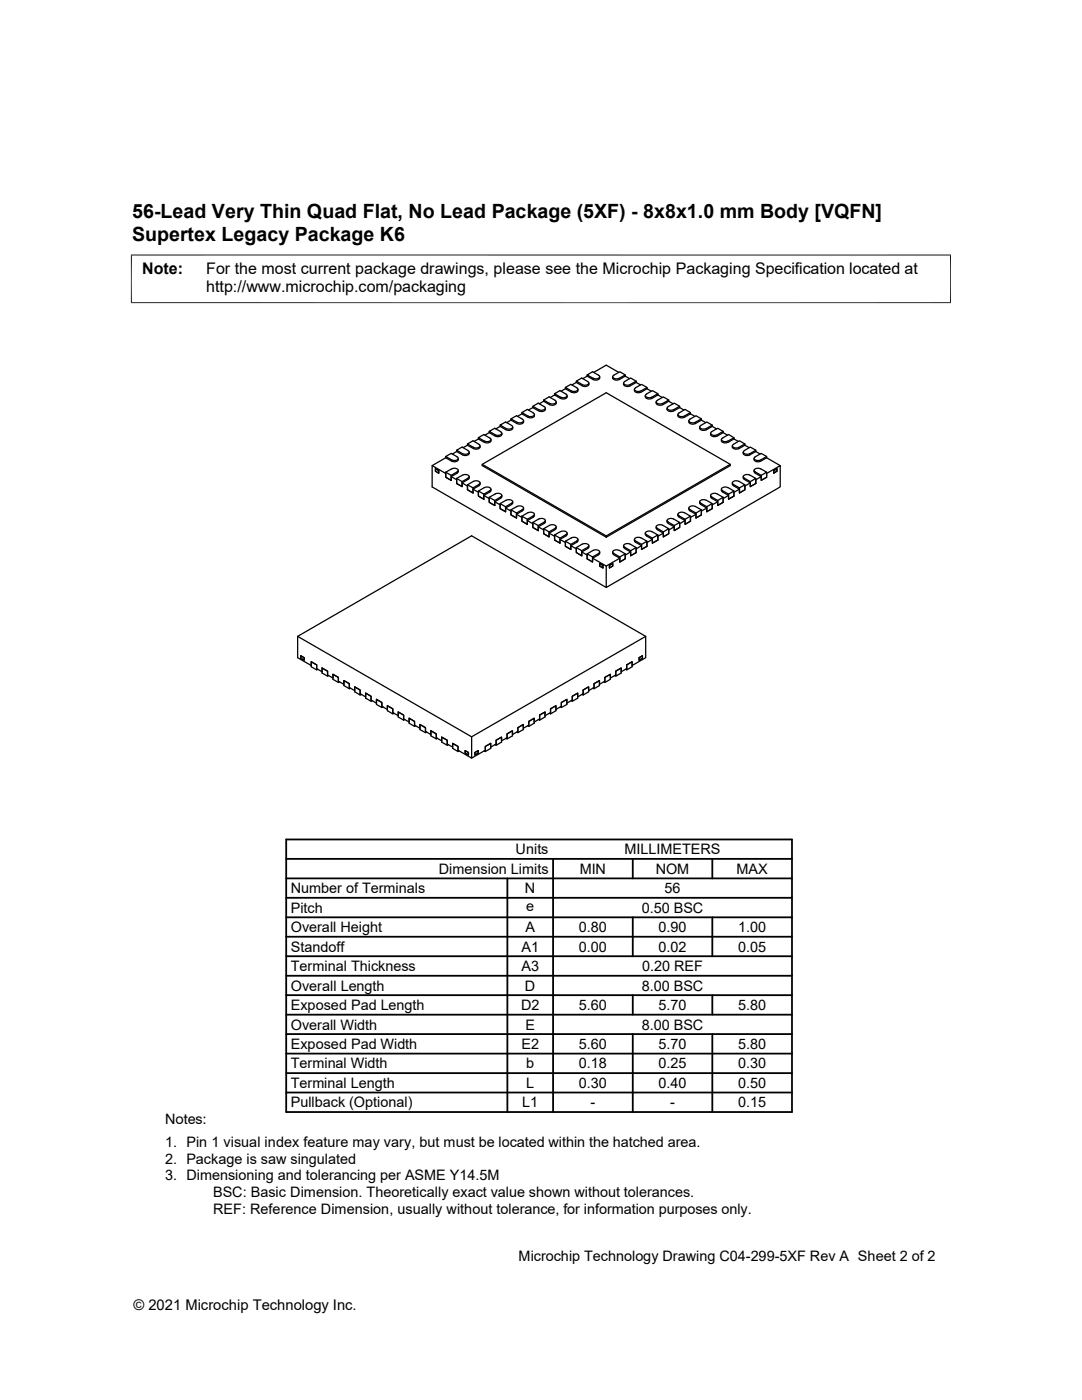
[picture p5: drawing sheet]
<svg xmlns="http://www.w3.org/2000/svg" width="216mm" height="279mm" viewBox="0 0 216 279" stroke-linecap="round" stroke-linejoin="round" font-family="sans-serif">
<g fill="none" stroke="#000" stroke-width=".25">
<path d="M108.5 79.8v.3M110.7 78.6v.2M110.7 78.8l1.2 .7a.81 .81 0 0 0 1.3-.5M110.7 78.8l-.9 .5M110.7 79.9a.38 .38 0 0 1 .3 .5 .38 .38 0 0 1-.5 .2l-.8-.1M110.8 79.9l-1.2-.7-1.1 .6 1.2 .7M112.8 77.3v.3M112.8 77.6l1.2 .7a.81 .81 0 0 0 1.3-.6M112.8 77.6l-.8 .5M112.9 78.6l-1.2-.6-1 .6 1.2 .6a.75 .75 0 0 0 1.2-.4l-.2-.1M115 76.3l1.2 .7a.81 .81 0 0 0 1.3-.5M115 76.1v.2"/>
<path d="M115 76.3l-.9 .5M115.1 77.4l-1.2-.7-1.1 .6 1.2 .7a.75 .75 0 0 0 1.3-.4l-.2-.2M117.2 75.1l1.2 .7M117.2 74.8v.3M117.2 75.1l-.9 .5M117.3 76.1l-1.2-.7-1.1 .7 1.2 .7a.75 .75 0 0 0 1.3-.5l-.2-.1M118.4 75.5a.75 .75 0 0 0 1.2-.5l-1.4-.8-1 .6 1.2 .7M118.5 74.3l2.5-1.4 2.5 1.4M119.7 75.2a.78 .78 0 0 1-.5 .7 .78 .78 0 0 1-.8-.2M122.3 75.2a.78 .78 0 0 0 .4 .7 .78 .78 0 0 0 .8-.2M122.5 74.9a.38 .38 0 0 0-.2 .5 .38 .38 0 0 0 .5 .2l.7-.1M124.4 76.5v.2"/>
<path d="M124.7 76.2a.38 .38 0 0 0-.2 .4 .38 .38 0 0 0 .4 .3l.7-.1 1.3-.7v.2M124.8 74.8l-1.1-.6-1.2 .7M124.8 75.1l-1.2 .7M124.8 75.1v-.3l-1.2 .7M124.8 75.1l.8 .5M126.8 77.4a.38 .38 0 0 0-.2 .5 .38 .38 0 0 0 .5 .2h.7l1.3-.8v.3M126.9 76.1l-1.1-.7-1.1 .7M126.9 76.3l-1.2 .7a.93 .93 0 0 1-1.3-.3M126.9 76.3l.9 .5M128.8 79v.2M129 78.7a.38 .38 0 0 0-.2 .4 .38 .38 0 0 0 .5 .3l.6-.1 1.4-.7v.2M129.1 77.3l-1.1-.6-1.2 .7"/>
<path d="M129.1 77.6l-1.2 .7a.81 .81 0 0 1-1.3-.6M129.1 77.6l.9 .5M131.2 79.9a.38 .38 0 0 0-.2 .5 .38 .38 0 0 0 .4 .2h.7l1.3-.8v.3M131.3 78.6l-1.1-.6-1.2 .6M131.3 78.8l-1.2 .7a.93 .93 0 0 1-1.3-.3M131.3 78.8l.8 .5M133.4 79.8l-1-.6-1.2 .7M86.2 92.9l2.7 1.6v.7l1.1 .7M86.9 93.6v.4l.6 .4v-.5M86.9 93.6l.6 .3M88.9 94.2v1l1.1 .7M88.9 91.4l1.2 .6a.81 .81 0 0 0 1.3-.5"/>
<path d="M88.9 91.1v.3M88.9 91.4l-2.7 1.5v4.3l34.8 20M90 94.9v1M90.1 93.6l-1.2 .6M90.1 93.6a.75 .75 0 0 1 1.3 .4l-.2 .2M91.1 95.5v1l1.1 .6v-1M91.1 89.9v.2M91.1 90.1l-.8 .5M91.1 90.1l1.2 .7M91.2 91.2l-1.2-.7-1.1 .6 1.2 .7a.75 .75 0 0 0 1.3-.5l-.2-.1M91.2 94.2l-1.2 .7-1.1-.7M91.2 94.4l-1.2 .7v.8"/>
<path d="M91.4 93.9v.3l-.2 .2M92.2 96.4l1.1 .6v.7l1.1 .7v-.8l1.2-.7M92.3 94.8l-1.2 .7M92.3 94.8a.75 .75 0 0 1 1.3 .5l-1.4 .8-1.1-.6M93.3 96.8v.9l1.1 .7v-1M93.3 88.6v.3M93.3 88.9l1.2 .6M93.3 88.9l-.9 .4M93.4 89.9l-1.2-.7-1.1 .7 1.2 .7M93.4 89.9a.38 .38 0 0 1 .2 .5 .38 .38 0 0 1-.5 .2l-.8-.1M93.6 90.2a.78 .78 0 0 1-.5 .7 .78 .78 0 0 1-.8-.1M93.6 95.1l-.1 .5-1.3 .8v.7l-1.1-.6v-.8l-1.1-.6"/>
<path d="M94.4 97.6l1.1 .7v.7l1 .6M95.5 87.6l1.1 .7M95.5 98v1l1 .6M95.5 87.4v.2M95.5 87.6l-.9 .5M95.5 96.7a.38 .38 0 0 0 .3-.5 .38 .38 0 0 0-.5-.2h-.7l-1.3 .8M95.6 88.7l-1.2-.7-1.1 .6 1.2 .7a.75 .75 0 0 0 1.2-.5l-.2-.1M95.6 96.7l-1.2 .7-1.1-.6M95.8 89a.8 .8 0 0 1-1.3 .5M95.8 96.4v.3l-.3 .2M96.2 92.7l24.8-14.3 24.7 14.3v.2l-24.7 14.3-24.8-14.3zM96.2 92.7l24.8 14.3v.2"/>
<path d="M96.5 98.6v1M96.5 98.9l1.1 .6v.7l1.1 .7M96.6 97.3l-1.1 .7M96.7 97.3a.75 .75 0 0 1 1.2 .5l-1.4 .8-1-.6M96.7 88a.75 .75 0 0 0 1.2-.4l-1.4-.9-1 .7 1.1 .6M97.6 99.3v.9l1.1 .7M97.6 86.1v.2M97.6 86.3l1.2 .7M97.6 86.3l-.8 .5M98 87.7a.78 .78 0 0 1-.5 .7 .78 .78 0 0 1-.8-.1M98 97.6l-.2 .5-1.3 .8v.7M98.7 99.9v1"/>
<path d="M99.8 85.1l1.2 .7M99.8 84.8v.3M99.8 85.1l-.9 .5M99.9 99.2a.38 .38 0 0 0 .2-.5 .38 .38 0 0 0-.5-.2h-.6l-1.4 .8M99.9 86.2a.38 .38 0 0 1 .2 .5 .38 .38 0 0 1-.5 .2l-.8-.1M99.9 86.1l-1.2-.6-1.1 .6 1.2 .7M99.9 99.2l-1.2 .7-1.1-.6M99.9 99.4l-1.2 .7v.8M100.1 86.5a.8 .8 0 0 1-1.3 .5M100.1 98.9v.3l-.2 .2M101 99.8l-1.2 .7M101 99.8a.75 .75 0 0 1 1.3 .5l-1.4 .8-1.1-.6"/>
<path d="M101 85.5a.75 .75 0 0 0 1.3-.4l-1.4-.9-1.1 .6 1.2 .7M102 83.8l1.2 .7M102 83.6v.2M102 83.8l-.9 .5M102.3 85.2a.78 .78 0 0 1-.5 .7 .78 .78 0 0 1-.8-.1M104.1 82.6l1.2 .7M104.1 82.3v.3M104.1 82.6l-.8 .5M104.2 83.7a.38 .38 0 0 1 .2 .5 .38 .38 0 0 1-.5 .2l-.7-.1M104.2 83.7l-1.1-.7-1.1 .6 1.2 .7M104.5 84a.8 .8 0 0 1-1.3 .5M105.3 83l-1.2-.7 1.1-.6 1.2 .7a.38 .38 0 0 1 .2 .5 .38 .38 0 0 1-.5 .2l-.8-.1"/>
<path d="M106.3 81.3l1.2 .7M106.3 81.1v.2M106.3 81.3l-.9 .5M106.6 82.7a.78 .78 0 0 1-.4 .7 .78 .78 0 0 1-.9-.1M107.5 81.7a.75 .75 0 0 0 1.3-.4l-1.4-.8-1.1 .6 1.2 .7M108.5 80.1l1.2 .7M108.5 80.1l-.9 .5M108.8 81.4a.78 .78 0 0 1-.5 .7 .78 .78 0 0 1-.8-.1M111 80.2a.78 .78 0 0 1-.5 .7 .78 .78 0 0 1-.8-.1M133.1 81.4v.3M133.4 80.1l-1.2 .7a.81 .81 0 0 1-1.3-.6M133.4 80.1l.9 .5"/>
<path d="M135.6 81.1l-1.1-.6-1.2 .7a.38 .38 0 0 0-.2 .4 .38 .38 0 0 0 .5 .3l.7-.1 1.3-.7v.2M135.6 81.3l-1.2 .7a.93 .93 0 0 1-1.3-.3M135.6 81.3l.9 .5M137.5 84a.78 .78 0 0 0 .4 .6 .78 .78 0 0 0 .8-.1M137.8 82.3l-1.1-.6-1.2 .7a.38 .38 0 0 0-.2 .5 .38 .38 0 0 0 .5 .2h.6l1.4-.8v.3M137.8 82.6l-1.2 .7a.81 .81 0 0 1-1.3-.6M137.8 82.6l.8 .5M139.6 85.2a.78 .78 0 0 0 .5 .7 .78 .78 0 0 0 .8-.1M139.7 100a1.06 1.06 0 0 1 1.2-.2l1.2 .7-1.1 .6-1.3-.7zM140 83.8v-.2l-1.3 .7M140 83.6l-1.1-.6-1.2 .7a.38 .38 0 0 0-.2 .5 .38 .38 0 0 0 .5 .2l.7-.1M140 83.8l-1.3 .7"/>
<path d="M140 83.8l.8 .5M141.8 86.5a.78 .78 0 0 0 .5 .6 .78 .78 0 0 0 .8-.1M142.1 84.8l-1.1-.6-1.2 .7a.38 .38 0 0 0-.2 .5 .38 .38 0 0 0 .5 .2l.8-.1M142.1 85.1l-1.2 .7M142.1 85.1v-.3l-1.2 .7M142.1 85.1l.9 .5M143.1 98.6a.75 .75 0 0 0-1.3 .4l1.4 .9M143.1 98.6l1.2 .7-1.1 .6M144 87.7a.78 .78 0 0 0 .4 .7 .78 .78 0 0 0 .8-.1M144 97.5a1.06 1.06 0 0 1 1.2-.2l1.3 .7-1.1 .6-1.3-.7zM144.3 86.1l-1.1-.6-1.2 .7a.38 .38 0 0 0-.2 .5 .38 .38 0 0 0 .5 .2l.8-.1M144.3 99.3v.9l-1.1 .7v-1"/>
<path d="M144.3 86.3l-1.2 .7M144.3 86.3v-.2l-1.2 .7M144.3 86.3l.9 .5M145.4 98.9l-1.1 .6v.7l-1.1 .7v-.8l-1.2-.7-.2-.5M145.7 92.7l-24.7 14.3M146.1 89a.78 .78 0 0 0 .5 .6 .78 .78 0 0 0 .8-.1M146.4 88.7a.38 .38 0 0 0-.2 .5 .38 .38 0 0 0 .4 .2l.8-.1M146.5 98v1l-1.1 .6v-1M146.5 87.4l-1.1-.7-1.2 .7a.38 .38 0 0 0-.2 .5 .38 .38 0 0 0 .5 .2l.7-.1M146.5 87.6l-1.2 .7M146.5 87.6v-.2l-1.2 .6M146.5 87.6l.8 .5"/>
<path d="M147.4 96.1a.75 .75 0 0 0-1.2 .4l1.4 .9M147.4 96.1l1.2 .7-1 .6M147.6 97.6l-1.1 .7v.7l-1.1 .6v-.7l-1.3-.8-.1-.5M148.3 95.1v.4l.2 .2M148.5 95.4l1.2 .7M148.5 89.9a.38 .38 0 0 0-.2 .5 .38 .38 0 0 0 .5 .2h.7l1.3-.7v.2M148.5 95.4a.38 .38 0 0 1-.2-.5 .38 .38 0 0 1 .5-.2l.7 .1 1.3 .7-1.1 .6M148.6 88.9l-1.2 .6M148.6 88.6l-1-.6-1.3 .7M148.6 96.8v.9l-1 .7v-1M148.6 88.9v-.3l-1.2 .7M148.6 88.9l.9 .4"/>
<path d="M149.7 96.4l-1.1 .6v.7l-1 .7v-.8l-1.3-.7-.2-.5M150.5 93.9v.3l.2 .2M150.5 91.5a.78 .78 0 0 0 .4 .7 .78 .78 0 0 0 .9-.2M150.7 94.4l1.2 .7v.8l1.1-.6v-.8l2.7-1.6v4.3l-34.7 20v-4.2l2.7-1.6M150.8 89.9l-1.1-.7-1.2 .7M150.8 95.5v1l-1.1 .6v-1M150.8 90.1l-1.2 .7a.84 .84 0 0 1-1.3-.6M150.8 90.1l.9 .5M151.8 93.6a.75 .75 0 0 0-1.3 .4l1.4 .9M151.8 93.6l1.2 .6-1.1 .7M151.9 95.1l-1.1 .6v.8l-1.1 .6v-.7l-1.2-.7M153 91.1l-1.1-.6-1.2 .7a.38 .38 0 0 0-.2 .5 .38 .38 0 0 0 .5 .2l.8-.1"/>
<path d="M153 94.2v1l-1.1 .7v-1M153 91.4v-.3l-1.2 .7M153 91.4l-1.2 .7M153 91.4l2.7 1.5M155 93.6v.4l-.6 .4v-.5M155 93.6l-.6 .3M99.8 100.5v1l1.1 .6v-1M100.9 101.4l1.1 .6v.8l1.1 .6v-.8l1.1-.7M102 101.7v1.1l1.1 .6v-1M102.3 100.1l-.1 .5-1.3 .8v.7l-1.1-.6v-.7l-1.1-.7M103.1 102.6l1 .7v.7l1.1 .6M103.2 101.1l-1.2 .6"/>
<path d="M103.2 101.1a.75 .75 0 0 1 1.2 .4l-.2 .2M104.1 103v1l1.1 .6M104.2 101.7l-1.1 .7-1.1-.7M104.5 101.4l-.1 .3-.2 .2M105.2 103.9l1.1 .6v.8l1.1 .6M105.2 103.6v1M105.3 102.3l-1.2 .7M105.3 102.3a.75 .75 0 0 1 1.3 .5l-.2 .1M106.3 104.3v1l1.1 .6M106.4 103l-1.2 .6-1.1-.6M106.6 102.6l-.2 .6-1.2 .7v.7M107.4 104.9v1"/>
<path d="M107.5 103.6l-1.2 .7M107.5 103.6a.75 .75 0 0 1 1.3 .4l-.2 .2M108.5 105.5v1l1.1 .6v-.9M108.6 104.2l-1.2 .7-1.1-.6M108.8 103.9l-.1 .5-1.3 .7v.8M109.7 104.8l-1.2 .7M109.7 104.8a.75 .75 0 0 1 1.2 .5l-1.3 .9-1.1-.7M110.7 106.8v1l1 .6v-1M110.7 106.8l1.2-.7a.75 .75 0 0 1 1.2 .5l-1.4 .8zM111 105.1l-.2 .5-1.2 .8v.7l-1.1-.6v-.7l-1.1-.7M111.7 107.7l1.1 .6v.7l1.1 .6M112.8 108v1l1.1 .6"/>
<path d="M112.8 108l1.2-.6a.75 .75 0 0 1 1.3 .4l-1.4 .8zM113.2 106.4l-.2 .5-1.3 .8v.7l-1-.6v-.8l-1.1-.6M113.9 108.9l1.1 .6v.8l1.1 .6M113.9 108.6v1M115 109.3v1l1.1 .6M115 109.3l1.2-.7a.75 .75 0 0 1 1.3 .5l-1.4 .8zM115.3 107.7l-.1 .4-1.3 .8v.7M116.1 109.9v1M116.1 110.2l1.1 .6v.7l1 .7v-.8l1.2-.7M117.2 110.5l1.2-.6a.75 .75 0 0 1 1.2 .4l-1.4 .8zM117.2 110.5v1l1 .7v-1.1M117.3 109.5l-1.2 .7v.7"/>
<path d="M117.5 108.9v.3l-.2 .3M118.2 111.4l2.8 1.6M119.7 112.5l.6 .3v.5l-.6-.3zM119.7 110.2l-.1 .3-.2 .2M122.3 110.2v.3l.2 .2M122.3 112.5v.5l-.7 .3v-.5M122.3 112.5l-.7 .3M122.5 110.5l1.2 .6M122.5 110.4a.38 .38 0 0 1-.2-.4 .38 .38 0 0 1 .5-.3l.6 .1 1.4 .7-1.1 .6M124.4 108.9v.3M124.4 109.2l.3 .3M124.5 108.8a1.06 1.06 0 0 1 1.2-.2l1.2 .7-1.1 .6-1.2-.8z"/>
<path d="M124.8 110.5v1l-1.1 .7v-1.1M125.8 110.2l-1 .6v.7l-1.1 .7v-.8l-1.2-.7M126.6 107.5a1.06 1.06 0 0 1 1.3-.1l1.2 .6-1.1 .6-1.3-.7zM126.9 109.3v1l-1.1 .6v-1M128 108.9l-1.1 .6v.8l-1.1 .6v-.7l-1.1-.7M128.8 106.4v.2M128.8 106.3a1.06 1.06 0 0 1 1.3-.2l1.2 .7-1.1 .6-1.3-.8zM129.1 108v1l-1.1 .6v-1M130.2 107.7l-1.1 .6v.7l-1.1 .6v-.7l-1.3-.8-.1-.4M131 105a1.06 1.06 0 0 1 1.2-.2l1.2 .7-1 .7-1.3-.8zM131.3 106.8v1l-1.1 .6v-1M132.4 106.4l-1.1 .6v.8l-1.1 .6v-.7l-1.3-.8-.1-.3"/>
<path d="M133.1 103.9v.2M133.3 104.2l1.2 .7M133.4 105.5v1l-1 .6v-.9M134.4 103.6l1.2 .7-1.1 .6M134.4 103.6a.75 .75 0 0 0-1.2 .4l.1 .2M134.5 105.1l-1.1 .7v.7l-1 .6v-.7l-1.3-.8-.2-.5M135.5 103l1.2 .6M135.6 104.3v1l-1.1 .6v-1M136.6 102.3a.75 .75 0 0 0-1.3 .5l.2 .1M136.6 102.3l1.2 .7-1.1 .6M136.7 103.9l-1.1 .6v.8l-1.1 .6v-.8l-1.2-.6-.2-.4M137.7 101.7l1.2 .7"/>
<path d="M137.8 103v1l-1.1 .6v-1M138.7 101.1a.75 .75 0 0 0-1.2 .4l.2 .2M138.7 101.1l1.3 .6-1.1 .7M138.9 102.6l-1.1 .7v.7l-1.1 .6v-.7l-1.3-.8-.1-.5M140 101.7v1.1l-1.1 .6v-1M141 101.4l-1 .6v.8l-1.1 .6v-.8l-1.3-.7-.1-.5M142.1 100.5v1l-1.1 .6v-1M143.2 100.1l-1.1 .7v.7l-1.1 .6v-.7l-1.3-.8-.1-.5M59.4 127l34.7 20M60 130.9l.7 .4v.4l-.7-.3zM63.4 133.6l-.2 .1-1.1-.6v-1l1.1 .6v1M65.6 134.8l-.2 .1-1.1-.6v-1l1.1 .6v1"/>
<path d="M67.7 136.1l-.2 .1-1.1-.6v-1l1.1 .6v1M69.9 137.3l-.2 .2-1.1-.7v-1l1.1 .6v1.1M72.1 138.6l-.2 .1-1.1-.6v-1l1.1 .6v1M74.3 139.8l-.3 .2-1-.7v-1l1 .7v1M114 139.8l.2 .2 1.1-.7v-1l-1.1 .7v1M116.1 138.6l.3 .1 1.1-.6v-1l-1.1 .6v1M118.3 137.3l.2 .2 1.1-.7v-1l-1.1 .6v1.1M120.5 136.1l.2 .1 1.1-.6v-1l-1.1 .6v1M122.7 134.8l.2 .1 1.1-.6v-1l-1.1 .6v1M124.8 133.6l.3 .1 1-.6v-1l-1 .6v1M128.2 131.4v-.5l-.7 .4v.4M128.2 131.4l-.7 .3"/>
<path d="M128.8 127l-34.7-20.1-34.7 20.1v4.3l2.7 1.5v-.7l1.1 .6v.7l1.1 .7v-.8l1.1 .6v.8l1 .6v-.7l1.1 .6v.8l1.1 .6v-.8l1.1 .6v.8l1.1 .6v-.7l1.1 .6v.8l1.1 .6v-.8l1 .7v.7l1.1 .6v-.7l1.1 .6v.8l1.1 .6v-.8l1.1 .7v.7l1.1 .6v-.7l1 .6v.8l1.1 .6v-.8l1.1 .7v.7l1.1 .7v-.8l1.1 .6v.8l1.1 .6v-.8l1.1 .7v.7l1 .6v-.7l1.1 .6v.8l1.1 .6v-.7l1.1 .6v.7l2.7 1.6M76.4 141.1l-.2 .1-1.1-.6v-1l1.1 .6v1M78.6 142.3l-.2 .2-1.1-.7v-1l1.1 .7v1M80.8 143.6l-.3 .1-1-.6v-1l1 .6v1M82.9 144.8l-.2 .2-1.1-.7v-1l1.1 .7v1M85.1 146.1l-.2 .1-1.1-.6v-1l1.1 .6v1M87.3 147.3l-.2 .2-1.1-.6v-1.1l1.1 .7v1M89.5 148.6l-.3 .1-1.1-.6v-1l1.1 .6v1M91.6 149.9l-.2 .1-1.1-.6v-1l1.1 .6v1M92.8 149.8l.7 .4v.5l-.7-.4zM95.4 150.3v-.5l-.6 .4v.5M95.4 150.3l-.6 .4"/>
<path d="M96.6 149.9l.2 .1 1.1-.6v-1l-1.1 .6v1M98.8 148.6l.2 .1 1.1-.6v-1l-1.1 .6v1M100.9 147.3l.3 .2 1.1-.6v-1.1l-1.1 .7v1M103.1 146.1l.2 .1 1.1-.6v-1l-1.1 .6v1M103.3 146l-1 .6v-.8l-1.1 .7v.7l-1.1 .6v-.7l-1.1 .6v.8l-1.1 .6v-.7l-1.1 .6v.7l-2.7 1.6v-4.3l34.7-20v4.3l-2.7 1.5v-.7l-1 .6v.7l-1.1 .7v-.8l-1.1 .6v.8l-1.1 .6v-.7l-1.1 .6v.8l-1.1 .6v-.8l-1.1 .6v.8l-1 .6v-.7l-1.1 .6v.8l-1.1 .6v-.8l-1.1 .7v.7l-1.1 .6v-.7l-1.1 .6v.8l-1.1 .6v-.8l-1 .7v.7l-1.1 .6v-.7l-1.1 .6v.8l-1.1 .6v-.8l-1.1 .7v.7l-1.1 .7v-.8l-1.1 .6v.8M105.3 144.8l.2 .2 1.1-.7v-1l-1.1 .7v1M107.5 143.6l.2 .1 1.1-.6v-1l-1.1 .6v1M109.6 142.3l.3 .2 1-.7v-1l-1 .7v1M111.8 141.1l.2 .1 1.1-.6v-1l-1.1 .6v1"/>
</g>
<path d="M26.1 50.9h163.7M26.2 50.8v9.7M189.7 50.8v9.7M26.1 60.4h163.7" fill="none" stroke="#000" stroke-width=".2"/>
<g fill="none" stroke="#000" stroke-width=".36">
<path d="M57.1 179.2h100.9M57.1 175.3h100.9M57.1 171.4h100.9M57.1 167.5h100.9v54.4h-100.9zM101.2 175.3v46.6M110.4 171.4v50.5M126.3 171.4v3.9M142.1 171.4v3.9M57.1 186.9h100.9M57.1 183.1h100.9M57.1 198.6h100.9M57.1 194.7h100.9"/>
<path d="M57.1 190.8h100.9M126.3 183.1v7.7M126.3 198.6v3.9M142.1 183.1v7.7M142.1 198.6v3.9M57.1 214.2h100.9M57.1 206.4h100.9M57.1 202.5h100.9M57.1 210.3h100.9M57.1 218h100.9M126.3 206.4v15.5M142.1 206.4v15.5"/>
</g>
<g font-size="3.9">
<text x="26.4" y="43.5">56-Lead Very Thin Quad Flat, No Lead Package (5XF) - 8x8x1.0 mm Body [VQFN]</text>
<text x="26.4" y="48.1">Supertex Legacy Package K6</text>
</g>
<g font-size="3.2">
<text x="28.4" y="54.7">Note:</text>
<text x="41.1" y="58.3">http://www.microchip.com/packaging</text>
<text x="41.1" y="54.7">For the most current package drawings, please see the Microchip Packaging Specification located at</text>
</g>
<g font-size="2.9">
<text x="102.9" y="170.5">Units</text>
<text x="124.6" y="170.5">MILLIMETERS</text>
<text x="58" y="178.3">Number of Terminals</text>
<text x="87.6" y="174.4">Dimension Limits</text>
<text x="104.8" y="178.3">N</text>
<text x="115.7" y="174.4">MIN</text>
<text x="130.8" y="174.4">NOM</text>
<text x="132.6" y="178.3">56</text>
<text x="147" y="174.4">MAX</text>
<text x="58" y="182.2">Pitch</text>
<text x="105" y="181.9">e</text>
<text x="128" y="182.2">0.50 BSC</text>
<text x="58" y="186">Overall Height</text>
<text x="58" y="189.9">Standoff</text>
<text x="104.1" y="189.9">A1</text>
<text x="104.8" y="186">A</text>
<text x="115.5" y="186">0.80</text>
<text x="115.5" y="189.9">0.00</text>
<text x="131.4" y="186">0.90</text>
<text x="131.4" y="189.9">0.02</text>
<text x="147.3" y="186">1.00</text>
<text x="147.3" y="189.9">0.05</text>
<text x="58" y="193.8">Terminal Thickness</text>
<text x="58" y="197.7">Overall Length</text>
<text x="104.1" y="193.8">A3</text>
<text x="104.8" y="197.7">D</text>
<text x="128" y="197.7">8.00 BSC</text>
<text x="128.1" y="193.8">0.20 REF</text>
<text x="58" y="201.6">Exposed Pad Length</text>
<text x="104" y="201.6">D2</text>
<text x="115.5" y="201.6">5.60</text>
<text x="131.4" y="201.6">5.70</text>
<text x="147.3" y="201.6">5.80</text>
<text x="58" y="205.5">Overall Width</text>
<text x="58" y="209.4">Exposed Pad Width</text>
<text x="104" y="209.4">E2</text>
<text x="104.8" y="205.5">E</text>
<text x="115.5" y="209.4">5.60</text>
<text x="128" y="205.5">8.00 BSC</text>
<text x="131.4" y="209.4">5.70</text>
<text x="147.3" y="209.4">5.80</text>
<text x="58" y="213.2">Terminal Width</text>
<text x="105" y="213.2">b</text>
<text x="115.5" y="213.2">0.18</text>
<text x="131.4" y="213.2">0.25</text>
<text x="147.3" y="213.2">0.30</text>
<text x="58" y="221">Pullback (Optional)</text>
<text x="58" y="217.1">Terminal Length</text>
<text x="104.2" y="221">L1</text>
<text x="105" y="217.1">L</text>
<text x="115.5" y="217.1">0.30</text>
<text x="117.8" y="221">-</text>
<text x="131.4" y="217.1">0.40</text>
<text x="133.7" y="221">-</text>
<text x="147.3" y="217.1">0.50</text>
<text x="147.3" y="221">0.15</text>
<text x="32.9" y="224.4">Notes:</text>
<text x="32.9" y="229">1. Pin 1 visual index feature may vary, but must be located within the hatched area.</text>
<text x="32.9" y="232.3">2. Package is saw singulated</text>
<text x="32.9" y="235.6">3. Dimensioning and tolerancing per ASME Y14.5M</text>
<text x="42.5" y="238.9">BSC: Basic Dimension. Theoretically exact value shown without tolerances.</text>
<text x="42.5" y="242.2">REF: Reference Dimension, usually without tolerance, for information purposes only.</text>
<text x="103.5" y="251.7">Microchip Technology Drawing C04-299-5XF Rev A Sheet 2 of 2</text>
<text x="26.6" y="261.3">© 2021 Microchip Technology Inc.</text>
</g>
</svg>
